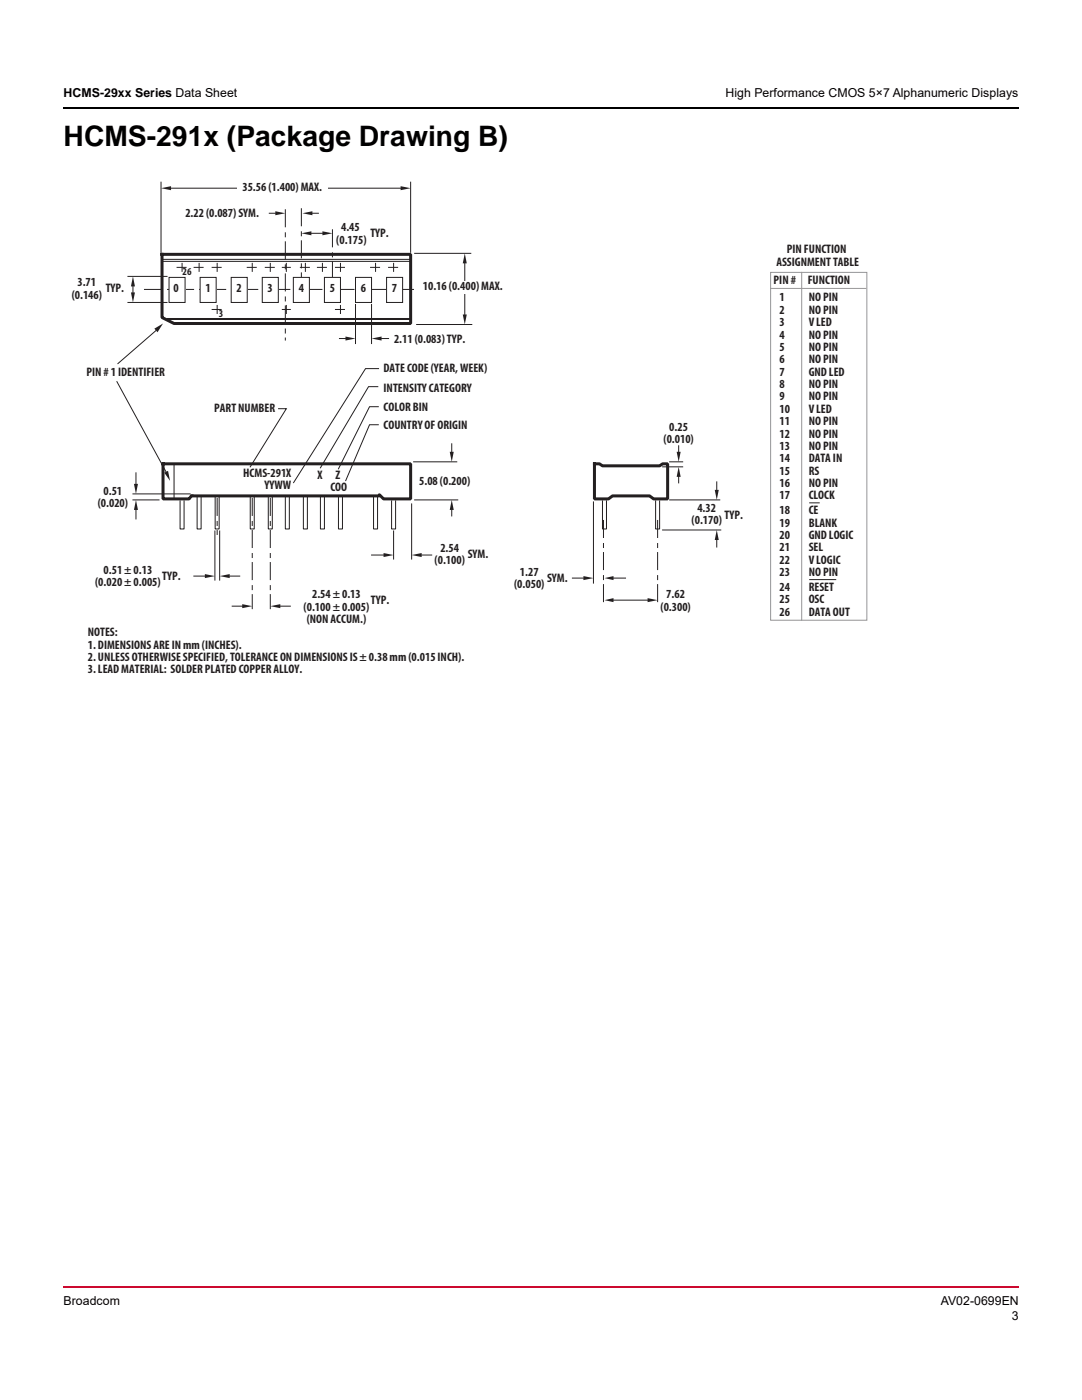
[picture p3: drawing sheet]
<svg xmlns="http://www.w3.org/2000/svg" width="216mm" height="279mm" viewBox="0 0 216 279" stroke-linecap="round" stroke-linejoin="round" font-family="sans-serif">
<path d="M12.5 256.7h.2v.3h-.2z" fill="#cc092f"/>
<path d="M12.7 256.9h190.7" fill="none" stroke="#cc092f" stroke-width=".36"/>
<path d="M12.5 21.4h.2v.4h-.2z" fill="#000"/>
<path d="M12.7 21.6h190.7" fill="none" stroke="#000" stroke-width=".36"/>
<path d="M13 34.6h161.8v101.8h-161.8z" fill="#fff"/>
<g fill="none" stroke="#231f20" stroke-width=".2">
<path d="M35.9 100v5.6h.8v-5.6M39.3 99v6.6h.8v-6.6M42.9 99v6.6h.8v-6.6M49.9 99v6.6h.8v-6.6M53.5 99v6.6h.8v-6.6M56.9 99v6.6h.8v-6.6M60.5 99v6.6h.8v-6.6M63.9 99v6.6h.8v-6.6M67.5 99v6.6h.8v-6.6M74.5 99v6.6h.8v-6.6M78.1 100v5.6h.8v-5.6M120.2 100v5.6h.8v-5.6"/>
<path d="M130.8 100v5.6h.8v-5.6"/>
</g>
<path d="M60.1 41.6v14.4M131.2 103.8v16.4" fill="none" stroke="#231f20" stroke-width=".2" stroke-dasharray="3.6 1 1 .8" stroke-linecap="butt"/>
<path d="M32.5 92.6h49.4v7h-5.4l-.8-.8h-.2l.2 .2h-37.4v-.2l-.6 .8h-5.2zM118.6 92.6h1l.6 .4h11.4l.6-.4h1v7h-2.8l-.8-.6h-7.4l-.8 .6h-2.8z" fill="none" stroke="#231f20" stroke-width=".6"/>
<g fill="#231f20">
<path d="M64.3 46.2l2 .4-2 .4z"/>
<path d="M60.1 46.6l2-.4v.8z"/>
</g>
<path d="M32.1 36.4v14M62.1 46.6h2.2M82.7 50.6h11.2M83.1 64.8h11" fill="none" stroke="#231f20" stroke-width=".2"/>
<path d="M28.7 57.8h56.6M66.3 45.8v10.2" fill="none" stroke="#231f20" stroke-width=".2" stroke-dasharray="3.6 1 1 .8" stroke-linecap="butt"/>
<g fill="#231f20">
<path d="M32.1 37.6l2-.4v.8z"/>
<path d="M79.9 37.2l2 .4-2 .4z"/>
</g>
<path d="M34.1 37.6h46" fill="none" stroke="#231f20" stroke-width=".2"/>
<g fill="#231f20">
<path d="M92.7 50.6l.4 2h-.8z"/>
<path d="M92.3 62.8h.8l-.4 2z"/>
</g>
<path d="M92.7 52.6v10.4" fill="none" stroke="#231f20" stroke-width=".2"/>
<g fill="#231f20">
<path d="M26.5 55.2l.4 2h-.8z"/>
<path d="M26.1 58.4h.8l-.4 2z"/>
</g>
<path d="M26.5 57.2v1.4" fill="none" stroke="#231f20" stroke-width=".2"/>
<path d="M56.9 41.8v26.2" fill="none" stroke="#231f20" stroke-width=".2" stroke-dasharray="3.6 1 1 .8" stroke-linecap="butt"/>
<path d="M74.1 67.6l2-.4v.8z" fill="#231f20"/>
<path d="M76.1 67.6h1.4" fill="none" stroke="#231f20" stroke-width=".2"/>
<path d="M68.9 67.2l2 .4-2 .4z" fill="#231f20"/>
<path d="M67.7 67.6h1.2" fill="none" stroke="#231f20" stroke-width=".2"/>
<path d="M54.9 42.2l2 .4-2 .4z" fill="#231f20"/>
<path d="M53.7 42.6h1.2" fill="none" stroke="#231f20" stroke-width=".2"/>
<path d="M47.3 36.4h18v2.4h-18z" fill="#fff"/>
<path d="M32.3 50.8h49.6v13.8h-47.2l-2.4-1.2z" fill="none" stroke="#231f20" stroke-width=".6"/>
<path d="M32.5 51.8h49.2M32.5 52.2h49.2M33.3 63.6h48.6M33.3 63.8h48.6" fill="none" stroke="#231f20" stroke-width=".2"/>
<path d="M33.7 55.4h3.2v5h-3.2z" fill="#fff"/>
<path d="M33.7 55.4h3.2v5h-3.2z" fill="none" stroke="#231f20" stroke-width=".2"/>
<path d="M77.1 55.4h3.2v5h-3.2z" fill="#fff"/>
<path d="M77.1 55.4h3.2v5h-3.2z" fill="none" stroke="#231f20" stroke-width=".2"/>
<path d="M70.9 55.4h3.2v5h-3.2z" fill="#fff"/>
<path d="M70.9 55.4h3.2v5h-3.2z" fill="none" stroke="#231f20" stroke-width=".2"/>
<path d="M64.7 55.4h3.2v5h-3.2z" fill="#fff"/>
<path d="M64.7 55.4h3.2v5h-3.2z" fill="none" stroke="#231f20" stroke-width=".2"/>
<path d="M58.5 55.4h3.2v5h-3.2z" fill="#fff"/>
<path d="M58.5 55.4h3.2v5h-3.2z" fill="none" stroke="#231f20" stroke-width=".2"/>
<path d="M52.3 55.4h3.2v5h-3.2z" fill="#fff"/>
<path d="M52.3 55.4h3.2v5h-3.2z" fill="none" stroke="#231f20" stroke-width=".2"/>
<path d="M46.1 55.4h3.2v5h-3.2z" fill="#fff"/>
<path d="M46.1 55.4h3.2v5h-3.2z" fill="none" stroke="#231f20" stroke-width=".2"/>
<path d="M39.9 55.4h3.2v5h-3.2z" fill="#fff"/>
<path d="M39.9 55.4h3.2v5h-3.2z" fill="none" stroke="#231f20" stroke-width=".2"/>
<g fill="#fff">
<path d="M78.1 56.6h1.4v2.4h-1.4z"/>
<path d="M71.9 56.6h1.4v2.4h-1.4z"/>
<path d="M65.7 56.6h1.4v2.4h-1.4z"/>
<path d="M59.5 56.6h1.4v2.4h-1.4z"/>
<path d="M53.3 56.6h1.4v2.4h-1.4z"/>
<path d="M47.1 56.6h1.4v2.4h-1.4z"/>
<path d="M40.9 56.6h1.4v2.4h-1.4z"/>
<path d="M34.5 56.6h1.4v2.4h-1.4z"/>
</g>
<path d="M132.2 93.2h4M133.6 92.2h2.6M118.4 100.2v16.2" fill="none" stroke="#231f20" stroke-width=".2"/>
<path d="M135 90.2h.8l-.4 2z" fill="#231f20"/>
<path d="M135.4 89v1.4" fill="none" stroke="#231f20" stroke-width=".2"/>
<path d="M135.4 93.2l.4 2h-.8z" fill="#231f20"/>
<path d="M135.4 95v1.4" fill="none" stroke="#231f20" stroke-width=".2"/>
<g fill="#231f20">
<path d="M120.6 119.8l1.8-.4v.8z"/>
<path d="M129.2 119.4l2 .4-2 .4z"/>
</g>
<path d="M122.4 119.8h6.8" fill="none" stroke="#231f20" stroke-width=".2"/>
<path d="M120.6 115.4l1.8-.4v.8z" fill="#231f20"/>
<path d="M122.4 115.4h2.4" fill="none" stroke="#231f20" stroke-width=".2"/>
<path d="M116.4 115l2 .4-2 .4z" fill="#231f20"/>
<path d="M114.2 115.4h2.2" fill="none" stroke="#231f20" stroke-width=".2"/>
<path d="M30.8 65.6l1.7-1-1.1 1.7z" fill="#231f20"/>
<path d="M31.1 66l-7.6 6.6" fill="none" stroke="#231f20" stroke-width=".2"/>
<path d="M32.8 94.3l.7-.3 .4 2z" fill="#231f20"/>
<path d="M23.3 76.2l9.8 18M26.5 99.8h5.2M26.5 98.6h11.4M34.7 92.6v7M82.5 92.2h8.6M82.7 99.8h8.6M78.5 106v5.6M82.1 100.6v11" fill="none" stroke="#231f20" stroke-width=".2"/>
<path d="M26.7 96.6h.8l-.4 2z" fill="#231f20"/>
<path d="M27.1 94.4v2.4" fill="none" stroke="#231f20" stroke-width=".2"/>
<path d="M27.1 99.8l.4 2h-.8z" fill="#231f20"/>
<path d="M27.1 101.8v1.8" fill="none" stroke="#231f20" stroke-width=".2"/>
<path d="M43.8 115l2-.4v.8z" fill="#231f20"/>
<path d="M45.8 115h2" fill="none" stroke="#231f20" stroke-width=".2"/>
<path d="M40.9 114.6l2 .4-2 .4z" fill="#231f20"/>
<path d="M38.7 115h2.2" fill="none" stroke="#231f20" stroke-width=".2"/>
<path d="M53.9 121l2-.4v.8z" fill="#231f20"/>
<path d="M55.9 121h2" fill="none" stroke="#231f20" stroke-width=".2"/>
<path d="M48.3 120.6l2 .4-2 .4z" fill="#231f20"/>
<path d="M46.3 121h2.2" fill="none" stroke="#231f20" stroke-width=".2"/>
<path d="M82.1 110.8l2-.4v.8z" fill="#231f20"/>
<path d="M84.1 110.8h2" fill="none" stroke="#231f20" stroke-width=".2"/>
<path d="M76.5 110.4l2 .4-2 .4z" fill="#231f20"/>
<path d="M74.1 110.8h2.4" fill="none" stroke="#231f20" stroke-width=".2"/>
<path d="M89.7 90.2h.8l-.4 2z" fill="#231f20"/>
<path d="M90.1 88.6v1.8" fill="none" stroke="#231f20" stroke-width=".2"/>
<path d="M90.1 99.8l.4 2h-.8z" fill="#231f20"/>
<path d="M75.4 77.2h-1.9l-9.6 16.2M75.5 73.6h-2.6l-14.3 22.7M55.6 81.6h1.5l-7.2 11.6M75.5 84.8h-1.8l-4.7 11.1M75.5 81.2h-1.8l-6.2 12.4M42.9 106v9.8M43.8 106v9.8M90.1 101.8v1.2" fill="none" stroke="#231f20" stroke-width=".2"/>
<path d="M50.3 99.4v22.2M53.9 99.4v22.2" fill="none" stroke="#231f20" stroke-width=".2" stroke-dasharray="3.6 1 1 .8" stroke-linecap="butt"/>
<path d="M19.3 97h6.6v4.8h-6.6z" fill="#fff"/>
<path d="M81.9 36.4v14M25.5 55.2h7.8M25.5 60.4h7.8M70.9 60.8v7.8M74.1 60.8v7.8M133.6 99.8h10M132.2 105.8h11.6" fill="none" stroke="#231f20" stroke-width=".2"/>
<path d="M43.3 99.4v7.4" fill="none" stroke="#231f20" stroke-width=".2" stroke-dasharray="3.6 1 1 .8" stroke-linecap="butt"/>
<path d="M142.6 97.8h.8l-.4 2z" fill="#231f20"/>
<path d="M143 96.2v1.8" fill="none" stroke="#231f20" stroke-width=".2"/>
<path d="M143 105.8l.4 2h-.8z" fill="#231f20"/>
<path d="M143 107.8v1.4" fill="none" stroke="#231f20" stroke-width=".2"/>
<path d="M120.4 103.8v16.4" fill="none" stroke="#231f20" stroke-width=".2" stroke-dasharray="3.6 1 1 .8" stroke-linecap="butt"/>
<path d="M82.7 56.2h19.4v2.4h-19.4z" fill="#fff"/>
<path d="M60.3 42.6l2-.4v.8z" fill="#231f20"/>
<g fill="none" stroke="#231f20" stroke-width=".2">
<path d="M35.3 53.4h1.8M36.3 52.6v1.6M38.7 53.4h1.8M39.7 52.6v1.6M42.3 53.4h1.8M43.3 52.6v1.6M49.3 53.4h1.8M50.3 52.6v1.6M52.9 53.4h1.8M53.9 52.6v1.6M56.3 53.4h1.6M57.1 52.6v1.6"/>
<path d="M59.9 53.4h1.8M60.9 52.6v1.6M62.3 42.6h1.2M63.3 53.4h1.8M64.3 52.6v1.6M66.9 53.4h1.8M67.9 52.6v1.6M73.9 53.4h1.8M74.9 52.6v1.6M77.5 53.4h1.8M78.5 52.6v1.6M42.3 61.8h1.8"/>
<path d="M43.3 61v1.6M56.3 61.8h1.6M57.1 61v1.6M66.9 61.8h1.8M67.9 61v1.6M161.6 100.4h1.9M161.6 115.7h5.2"/>
</g>
<path d="M153.8 54.4h19.2v69.4h-19.2zM153.8 57.6h19M160 54.4v69.4" fill="none" stroke="#939598" stroke-width=".2"/>
<text font-size="5.6" x="12.7" y="29.2">HCMS-291x (Package Drawing B)</text>
<g font-size="2.5">
<text x="12.7" y="19.4">HCMS-29xx Series Data Sheet</text>
<text x="144.8" y="19.4">High Performance CMOS 5×7 Alphanumeric Displays</text>
<text x="12.7" y="260.3">Broadcom</text>
<text x="187.7" y="260.3">AV02-0699EN</text>
<text x="201.9" y="263.5">3</text>
</g>
<g font-size="2.5" fill="#231f20">
<text x="48.4" y="38.2">35.56 (1.400) MAX.</text>
<text x="37" y="43.4">2.22 (0.087) SYM.</text>
<text x="68.1" y="46.2">4.45</text>
<text x="73.9" y="47.4">TYP.</text>
<text x="67.1" y="48.6">(0.175)</text>
<text x="154.9" y="53">ASSIGNMENT TABLE</text>
<text x="157" y="50.6">PIN FUNCTION</text>
<text x="14.3" y="59.6">(0.146)</text>
<text x="15.5" y="57.2">3.71</text>
<text x="21.1" y="58.4">TYP.</text>
<text x="34.6" y="58.4">0</text>
<text x="41" y="58.4">1</text>
<text x="47.2" y="58.4">2</text>
<text x="53.4" y="58.4">3</text>
<text x="59.6" y="58.4">4</text>
<text x="65.8" y="58.4">5</text>
<text x="72" y="58.4">6</text>
<text x="78.2" y="58.4">7</text>
<text x="84.4" y="58">10.16 (0.400) MAX.</text>
<text x="154.4" y="56.8">PIN #</text>
<text x="161.2" y="56.8">FUNCTION</text>
<text x="155.6" y="60.2">1</text>
<text x="155.6" y="62.6">2</text>
<text x="155.6" y="65.1">3</text>
<text x="161.4" y="60.2">NO PIN</text>
<text x="161.4" y="62.6">NO PIN</text>
<text x="161.4" y="65.1">V LED</text>
<text x="78.6" y="68.4">2.11 (0.083) TYP.</text>
<text x="155.6" y="67.6">4</text>
<text x="155.6" y="70">5</text>
<text x="161.4" y="67.6">NO PIN</text>
<text x="161.4" y="70">NO PIN</text>
<text x="17.3" y="75">PIN # 1 IDENTIFIER</text>
<text x="76.5" y="74.2">DATE CODE (YEAR, WEEK)</text>
<text x="155.6" y="72.5">6</text>
<text x="155.6" y="75">7</text>
<text x="155.6" y="77.4">8</text>
<text x="161.4" y="72.5">NO PIN</text>
<text x="161.4" y="75">GND LED</text>
<text x="161.4" y="77.4">NO PIN</text>
<text x="42.7" y="82.3">PART NUMBER</text>
<text x="76.5" y="78.2">INTENSITY CATEGORY</text>
<text x="76.5" y="82">COLOR BIN</text>
<text x="155.6" y="79.9">9</text>
<text x="155.6" y="82.4">10</text>
<text x="161.4" y="79.9">NO PIN</text>
<text x="161.4" y="82.4">V LED</text>
<text x="76.5" y="85.6">COUNTRY OF ORIGIN</text>
<text x="132.4" y="88.4">(0.010)</text>
<text x="133.6" y="86">0.25</text>
<text x="155.6" y="84.9">11</text>
<text x="155.6" y="87.3">12</text>
<text x="155.6" y="89.8">13</text>
<text x="161.4" y="84.9">NO PIN</text>
<text x="161.4" y="87.3">NO PIN</text>
<text x="161.4" y="89.8">NO PIN</text>
<text x="48.5" y="95.2">HCMS-291X</text>
<text x="63.3" y="95.6">X</text>
<text x="66.9" y="95.6">Z</text>
<text x="155.6" y="92.3">14</text>
<text x="155.6" y="94.7">15</text>
<text x="161.4" y="92.3">DATA IN</text>
<text x="161.4" y="94.7">RS</text>
<text x="19.5" y="101.2">(0.020)</text>
<text x="20.7" y="98.8">0.51</text>
<text x="52.8" y="97.6">YYWW</text>
<text x="65.9" y="98">COO</text>
<text x="83.6" y="96.8">5.08 (0.200)</text>
<text x="155.6" y="97.2">16</text>
<text x="155.6" y="99.7">17</text>
<text x="161.4" y="97.2">NO PIN</text>
<text x="161.4" y="99.7">CLOCK</text>
<text x="138" y="104.6">(0.170)</text>
<text x="139.2" y="102.2">4.32</text>
<text x="144.6" y="103.6">TYP.</text>
<text x="155.6" y="102.6">18</text>
<text x="155.6" y="105.1">19</text>
<text x="155.6" y="107.6">20</text>
<text x="161.4" y="102.6">CE</text>
<text x="161.4" y="105.1">BLANK</text>
<text x="161.4" y="107.6">GND LOGIC</text>
<text x="86.7" y="112.6">(0.100)</text>
<text x="87.9" y="110.2">2.54</text>
<text x="93.3" y="111.4">SYM.</text>
<text x="155.6" y="110">21</text>
<text x="155.6" y="112.5">22</text>
<text x="161.4" y="110">SEL</text>
<text x="161.4" y="112.5">V LOGIC</text>
<text x="19" y="117">(0.020 ± 0.005)</text>
<text x="20.7" y="114.6">0.51 ± 0.13</text>
<text x="32.4" y="115.8">TYP.</text>
<text x="62.3" y="119.4">2.54 ± 0.13</text>
<text x="102.6" y="117.4">(0.050)</text>
<text x="103.7" y="115">1.27</text>
<text x="109.2" y="116.2">SYM.</text>
<text x="133" y="119.4">7.62</text>
<text x="155.6" y="115">23</text>
<text x="155.6" y="117.9">24</text>
<text x="161.4" y="115">NO PIN</text>
<text x="161.4" y="117.9">RESET</text>
<text x="60.6" y="121.8">(0.100 ± 0.005)</text>
<text x="61.2" y="124.3">(NON ACCUM.)</text>
<text x="74" y="120.6">TYP.</text>
<text x="131.8" y="121.8">(0.300)</text>
<text x="155.6" y="120.4">25</text>
<text x="155.6" y="122.9">26</text>
<text x="161.4" y="120.4">OSC</text>
<text x="161.4" y="122.9">DATA OUT</text>
<text x="17.5" y="127">NOTES:</text>
<text x="17.5" y="129.4">1. DIMENSIONS ARE IN mm (INCHES).</text>
<text x="17.5" y="131.9">2. UNLESS OTHERWISE SPECIFIED, TOLERANCE ON DIMENSIONS IS ± 0.38 mm (0.015 INCH).</text>
<text x="17.5" y="134.4">3. LEAD MATERIAL: SOLDER PLATED COPPER ALLOY.</text>
</g>
<g font-size="2.1" fill="#231f20">
<text x="36.4" y="55">26</text>
<text x="43.7" y="63.4">3</text>
</g>
</svg>
